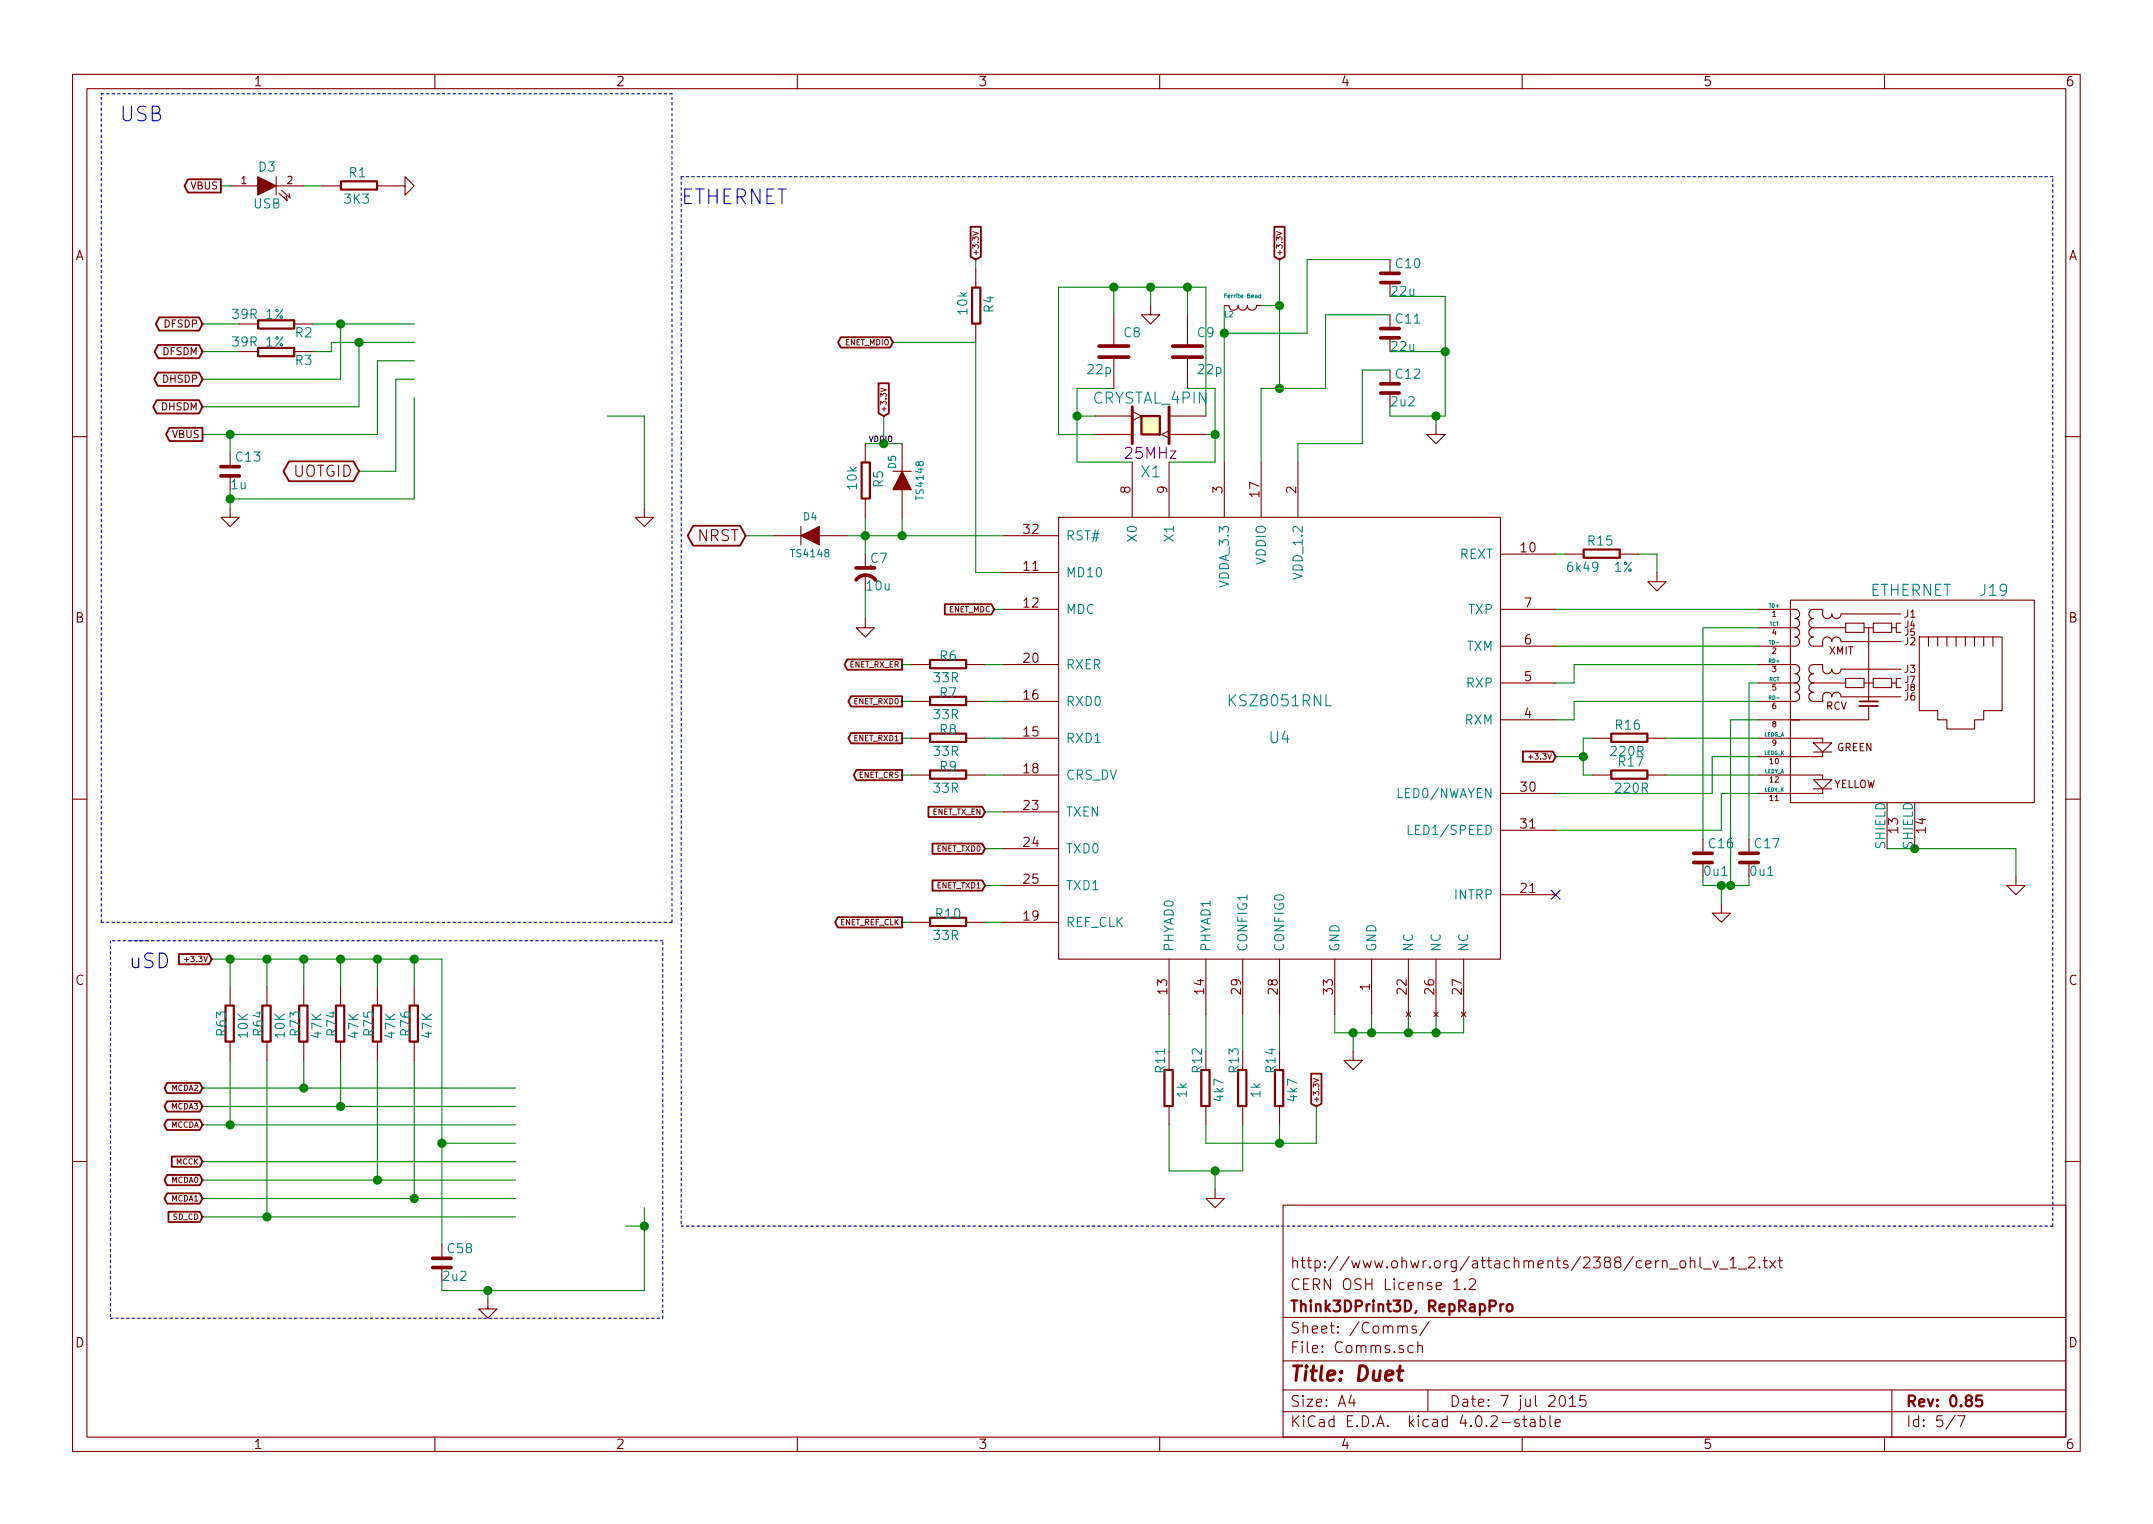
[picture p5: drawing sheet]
<svg xmlns="http://www.w3.org/2000/svg" width="297mm" height="210mm" viewBox="0 0 297 210" stroke-linecap="round" stroke-linejoin="round" font-family="sans-serif">
<g fill="none" stroke="#840000" stroke-width=".15">
<path d="M10 10.3h277v189.9h-277zM12 12.2h273v186.1h-273zM60 10.3v1.9M110 10.3v1.9M160 10.3v1.9M210 10.3v1.9M260 10.3v1.9M31.7 25.6h3.9M38.1 25.6h3.8M38.1 24.4v2.5M38.5 26.7l1.1 1-.1-.7M38.9 26.3l1.1 1-.1-.6"/>
<path d="M44.4 25.6h2.6M52.1 25.6h3.8v-1.2l1.2 1.2-1.2 1.3v-1.3M134.6 37.1v2.5M191.8 35.8v1.9M33 48.5h2.6M33 44.7h2.6M134.6 44.7v2.5M151.1 59.9h5.1M151.1 57.4h5.1M153.7 43.4v4.3M153.7 49.3v4.3M156.2 56.8l1.3 .6-1.3 .6"/>
<path d="M158.7 42.2v1.2h1.3l-1.3 1.3-1.2-1.3h1.2M161.3 59.4l-1 .5 1 .5M161.3 59.9h5.1M161.3 57.4h5.1M163.8 43.4v4.3M163.8 49.3v4.3M168.9 42.2h.6a.63 .63 0 0 0 .7 .6 .63 .63 0 0 0 .6-.6 .63 .63 0 0 0 .6 .6 .63 .63 0 0 0 .7-.6 .63 .63 0 0 0 .6 .6 .63 .63 0 0 0 .7-.6h.6M191.8 43.4v1.9M191.8 51v2M198.1 58.7v1.2h1.3l-1.3 1.3-1.3-1.3h1.3M10 60.2h2M31.7 70.1v1.3h1.3l-1.3 1.2-1.2-1.2h1.2"/>
<path d="M31.7 62.5v1.9M88.9 70.1v1.3h1.3l-1.3 1.2-1.3-1.2h1.3M106.7 73.9h3.8M110.5 72.6v2.6M113 73.9h3.8M119.4 61.2v2.5M119.4 68.8v2.6M119.4 76.4v2M123.2 65h2.5M124.5 61.2v3.8M124.5 67.6v3.8M138.4 79h7.6"/>
<path d="M138.4 73.9h7.6M146 71.4h61v60.9h-61zM156.2 63.7v7.7M161.3 63.7v7.7M168.9 63.7v7.7M174 63.7v7.7M179.1 63.7v7.7M207 76.4h7.6M215.9 76.4h2.5M223.5 76.4h2.6M228.6 79v1.3h1.3l-1.3 1.2-1.3-1.2h1.3M285 60.2h2"/>
<path d="M119.4 85.3v1.3h1.2l-1.2 1.3-1.3-1.3h1.3M125.7 91.7h2.6M125.7 96.8h2.6M133.3 91.7h2.6M133.3 96.8h2.6M138.4 84.1h7.6M138.4 91.7h7.6M138.4 96.8h7.6M207 99.3h7.6M207 94.2h7.6M207 89.1h7.6M207 84.1h7.6"/>
<path d="M242.6 91.7h5a.63 .63 0 0 1 .7 .6 .63 .63 0 0 1-.7 .7 .63 .63 0 0 1 .7 .6 .63 .63 0 0 1-.7 .6M242.6 84.1h5a.63 .63 0 0 1 .7 .6 .63 .63 0 0 1-.7 .6 .63 .63 0 0 1 .7 .7 .63 .63 0 0 1-.7 .6M242.6 94.2h5M242.6 86.6h5M242.6 99.3h4.4M247 82.8h33.7v27.9h-33.7zM247.6 94.2a.63 .63 0 0 1 .7 .7 .63 .63 0 0 1-.7 .6 .63 .63 0 0 1 .7 .6 .63 .63 0 0 1-.7 .7h-5M247.6 86.6a.63 .63 0 0 1 .7 .6 .63 .63 0 0 1-.7 .7 .63 .63 0 0 1 .7 .6 .63 .63 0 0 1-.7 .6h-5M250.2 94.2a.63 .63 0 0 0-.6 .7 .63 .63 0 0 0 .6 .6 .63 .63 0 0 0-.6 .6 .63 .63 0 0 0 .6 .7h1.3v-.7a.63 .63 0 0 1 .6-.6 .63 .63 0 0 1 .6 .6 .63 .63 0 0 1 .7-.6 .63 .63 0 0 1 .6 .6h8.3M250.2 86.6a.63 .63 0 0 0-.6 .6 .63 .63 0 0 0 .6 .7 .63 .63 0 0 0-.6 .6 .63 .63 0 0 0 .6 .6h1.3v-.6a.63 .63 0 0 1 .6-.6 .63 .63 0 0 1 .6 .6 .63 .63 0 0 1 .7-.6 .63 .63 0 0 1 .6 .6h8.3M250.2 94.2h4.4M250.2 86.6h4.4"/>
<path d="M254.6 93.6h2.6v1.3h-2.6zM254.6 86h2.6v1.2h-2.6zM257.2 94.2h1.2M257.2 86.6h1.2M257.8 86.6v10.2M257.8 97.4v1.9h-10.8h1.3M258.4 93.6h2.6v1.3h-2.6zM258.4 86h2.6v1.2h-2.6zM261 94.2h.6M261 86.6h.6M262.3 93.6h-.7v1.3h.7M262.3 86h-.7v1.2h.7"/>
<path d="M262.3 92.3h-8.3a.63 .63 0 0 1-.6 .7 .63 .63 0 0 1-.7-.7 .63 .63 0 0 1-.6 .7 .63 .63 0 0 1-.6-.7v-.6h-1.3a.63 .63 0 0 0-.6 .6 .63 .63 0 0 0 .6 .7 .63 .63 0 0 0-.6 .6 .63 .63 0 0 0 .6 .6M262.3 84.7h-8.3a.63 .63 0 0 1-.6 .6 .63 .63 0 0 1-.7-.6 .63 .63 0 0 1-.6 .6 .63 .63 0 0 1-.6-.6v-.6h-1.3a.63 .63 0 0 0-.6 .6 .63 .63 0 0 0 .6 .6 .63 .63 0 0 0-.6 .7 .63 .63 0 0 0 .6 .6M264.8 87.9h11.4v10.1h-2.5v1.3h-1.3v1.3h-3.8v-1.3h-1.3v-1.3h-2.5zM266.1 87.9v1.2M267.3 87.9v1.2M268.6 87.9v1.2M269.9 87.9v1.2M271.1 87.9v1.2M272.4 87.9v1.2M273.7 87.9v1.2M275 87.9v1.2M10 110.3h2"/>
<path d="M125.7 101.8h2.6M125.7 106.9h2.6M133.3 101.8h2.6M133.3 106.9h2.6M138.4 112h7.6M138.4 117.1h7.6M138.4 101.8h7.6M138.4 106.9h7.6M207 109.5h7.6M207 114.5h7.6M219.7 101.8h2.5M219.7 106.9h2.5"/>
<path d="M227.3 101.8h2.6M227.3 106.9h2.6M234.9 115.8v1.9M241.3 115.8v1.9M242.6 106.9h8.9v.7M242.6 101.8h8.9v.7M242.6 104.4h4.4M250.2 108.8h2.5M250.2 103.8h2.5M250.2 102.5h2.5l-1.2 1.3zM250.2 107.6h2.5l-1.2 1.2zM251.5 108.8v.7h-8.9"/>
<path d="M251.5 103.8v.6h-4.5h.6M260.3 110.7v6.4M264.2 110.7v6.4M285 110.3h2M31.7 136.1v2.6M36.8 136.1v2.6M41.9 136.1v2.6M47 136.1v2.6M52.1 136.1v2.6M57.1 136.1v2.6M125.7 127.2h2.6M133.3 127.2h2.6"/>
<path d="M138.4 122.2h7.6M138.4 127.2h7.6M161.3 132.3v7.6M166.4 132.3v7.6M171.4 132.3v7.6M176.5 132.3v7.6M184.1 132.3v7.6M189.2 132.3v7.6M194 139.6l.6 .7M194.3 132.3v7.6M194.6 139.6l-.6 .7M197.8 139.6l.6 .7"/>
<path d="M198.1 132.3v7.6M198.4 139.6l-.6 .7M201.6 139.6l.6 .7M201.9 132.3v7.6M202.2 139.6l-.6 .7M207 123.4h7.6M237.5 124.7v1.3h1.3l-1.3 1.2-1.3-1.2h1.3M278.1 120.9v1.3h1.3l-1.3 1.2-1.2-1.2h1.2M31.7 143.8v2.5M36.8 143.8v2.5M41.9 143.8v2.5M47 143.8v2.5"/>
<path d="M52.1 143.8v2.5M57.1 143.8v2.5M161.3 152.6v2.6M166.4 152.6v2.6M171.4 152.6v2.6M176.5 152.6v2.6M186.7 145v1.3h1.3l-1.3 1.3-1.3-1.3h1.3M10 160.2h2M61 171.7v1.9M67.3 179.3v1.3h1.3l-1.3 1.3-1.3-1.3h1.3M167.6 164.1v1.2h1.3l-1.3 1.3-1.2-1.3h1.2M177 166.3h108v32h-108z"/>
<path d="M200.6 176.9l.4-.5v1.5M200.6 177.9h.8M202.1 177.8h.1l-.1 .1-.1-.1h.1v.1M202.7 176.6l.2-.2 .5 .1a.37 .37 0 0 1 .1 .6l-.9 .8h1M231.9 174.1a.41 .41 0 0 1 .7 .1v.4a.41 .41 0 0 1-.4 .3 .41 .41 0 0 1-.4-.3zM233.2 174.1a.38 .38 0 0 1 .6 0v.8M233.2 173.4v1.5M234.5 173.4v1.3l.2 .2M235 175.1h1.1M236.3 173.9l.4 1 .4-1M237.3 175.1h1.1M238.7 173.9l.4-.5v1.5"/>
<path d="M238.7 174.9h.8M239.8 175.1h1.2M241.2 173.6l.3-.2 .5 .1a.37 .37 0 0 1 0 .6l-.8 .8h.9M242.7 174.8h.1l-.1 .1v-.1v.1M243.3 173.9h.5M243.5 173.4v1.3l.2 .2h.1M244.2 173.9l.8 1M245 173.9l-.8 1M245.3 173.9h.6M245.5 173.4v1.3l.2 .2h.2M285 160.2h2M60 198.3v1.9"/>
<path d="M110 198.3v1.9M160 198.3v1.9M177 194.8h108M177 191.8h108M177 187.8h108M177 181.8h108M186.4 192.5l-.3 1h.9M186.8 193v1M193.5 183.1a.36 .36 0 0 1 .3-.2 .36 .36 0 0 1 .4 .2v.8M194.9 185.7l-.4-.1-.3 .3 .1 .6 .2 .1 .4-.1M195.4 183a.37 .37 0 0 0-.6 .1v.1a.54 .54 0 0 0 .6 .3l.1 .1-.1 .2-.2 .1-.4-.1M195.6 185.7a.38 .38 0 0 1 .6 .1v.8"/>
<path d="M195.6 185.1v1.5M197 191.8v3M197.2 182.3l-1.3 2M209.6 195.9a.37 .37 0 0 0-.6 .1v.1a.54 .54 0 0 0 .6 .3l.1 .1-.1 .2-.2 .1-.4-.1M210 198.3v1.9M210.1 195.8h.5M210.3 195.3v1.3l.2 .2h.1M211.2 195.9l.1-.1 .4 .1 .1 .9M211.8 196.2l-.5 .1-.2 .2 .1 .2 .1 .1 .5-.1M212.5 195.9a.48 .48 0 0 1 .6 .1l.1 .1-.1 .6a.48 .48 0 0 1-.6 0M212.5 195.3v1.5M213.8 195.3v1.3l.2 .2"/>
<path d="M214.6 196.3l.7-.1-.1-.3-.4-.1-.2 .2v.7l.2 .1 .4-.1M215.3 192.7a.35 .35 0 0 1 .3-.2 .35 .35 0 0 1 .3 .3 .77 .77 0 0 1-.4 1.2 .9 .9 0 0 1-.2-1.3zM216.5 193l.5-.5v1.5M216.5 194h.9M218.7 192.5h-.7v.7a.62 .62 0 0 1 .7 0l.1 .2-.1 .5-.2 .1h-.3l-.2-.1M260 198.3v1.9M261 191.8v6.5M269.7 195.2l-1.2 2M270.1 195.3h1l-.6 1.5"/>
</g>
<g fill="none" stroke="#840000" stroke-width=".3">
<path d="M47 25h5v1.2h-5zM134.1 39.7h1.2v4.9h-1.2zM35.6 48h5v1.1h-5zM35.6 44.2h5v1.1h-5zM157.5 57.4h2.5v2.5h-2.5zM118.9 63.8h1.1v5h-1.1zM218.5 75.8h5v1.2h-5zM128.3 91.1h5v1.1h-5zM128.3 96.1h5v1.2h-5zM128.3 106.3h5v1.1h-5zM128.3 101.2h5v1.2h-5zM222.3 101.2h5v1.2h-5z"/>
<path d="M222.3 106.3h5v1.1h-5zM31.1 138.7h1.2v5h-1.2zM36.2 138.7h1.1v5h-1.1zM41.3 138.7h1.1v5h-1.1zM46.4 138.7h1.1v5h-1.1zM51.4 138.7h1.2v5h-1.2zM56.5 138.7h1.2v5h-1.2zM128.3 126.6h5v1.2h-5zM160.7 147.6h1.1v5h-1.1zM165.7 147.6h1.2v5h-1.2zM170.8 147.6h1.2v5h-1.2zM175.9 147.6h1.1v5h-1.1z"/>
<path d="M207 179.9v1M207.4 179.9l-.2 .1-.2 .2M207.9 180.1a.41 .41 0 0 1 .8 .1v.4a.41 .41 0 0 1-.4 .3 .41 .41 0 0 1-.4-.3zM273.4 192.5h-.7l-.1 .7a.62 .62 0 0 1 .7 0l.2 .2-.1 .5-.2 .1h-.4l-.2-.1"/>
</g>
<path d="M156.2 56.1v5.1M161.3 56.1v5.1M192.8 189.1h.8M193.2 188.4l-.2 1.8v.1l.4 .1" fill="none" stroke="#840000" stroke-width=".41"/>
<g fill="none" stroke="#008400" stroke-width=".15">
<path d="M30.5 25.6h1.2M41.9 25.6h2.5M134.6 35.8v1.3M153.7 39.6v3.8M158.7 39.6v2.6M163.8 39.6v3.8M176.5 35.8v17.8M191.8 35.8h-11.5v10.2h-11.4M27.9 48.5h5.1M27.9 44.7h5.1M31.7 59.9v2.6M43.2 44.7h13.9"/>
<path d="M47 44.7v7.6h-19.1M49.5 47.2v8.9h-21.6M57.1 54.9v13.9h-25.4M57.1 49.8h-5v10.1h-24.2M57.1 52.3h-2.5v12.7h-5.1M57.1 47.2h-11.4v1.3h-2.5M83.8 57.4h5.1v12.7M121.9 57.4v3.8M123.2 47.2h11.4v31.8h3.8M148.6 57.4h2.5M153.7 53.6h-5.1v10.1h7.6M163.8 53.6h3.8v10.1h-6.3"/>
<path d="M166.4 57.4v-17.8h-20.4v20.3h5.1M166.4 59.9h1.2M168.9 42.2v21.5M174 42.2h2.5M191.8 51h-3.8v10.2h-8.9v2.5M191.8 40.9h7.6v16.5h-7.6v-1.3M191.8 43.4h-8.9v10.2h-8.9v10.1M191.8 48.5h7.6M198.1 57.4v1.3M31.7 67.6v2.5M102.9 73.9h3.8M116.8 73.9h21.6"/>
<path d="M119.4 61.2h5.1M119.4 71.4v5M124.5 71.4v2.5M214.6 76.4h1.3M226.1 76.4h2.5v2.6M119.4 81.5v3.8M124.5 96.8h1.2M124.5 91.7h1.2M135.9 96.8h2.5M135.9 91.7h2.5M137.2 84.1h1.2M214.6 89.1h28"/>
<path d="M214.6 84.1h28M242.6 99.3h-3.8v22.9M242.6 91.7h-25.4v2.5h-2.6M242.6 94.2h-1.3v21.6M242.6 96.8h-25.4v2.5h-2.6M242.6 86.6h-7.7v29.2M124.5 106.9h1.2M124.5 101.8h1.2M135.9 112h2.5M135.9 106.9h2.5M135.9 101.8h2.5M135.9 117.1h2.5"/>
<path d="M214.6 104.4h3.8M219.7 101.8h-1.3v5.1h1.3M229.9 106.9h12.7M229.9 101.8h12.7M242.6 104.4h-6.4v5.1h-21.6M242.6 109.5h-5.1v5h-22.9M260.3 117.1h17.8v3.8M29.2 132.3h31.8v39.4M31.7 132.3v3.8M36.8 132.3v3.8M41.9 132.3v3.8M47 132.3v3.8"/>
<path d="M52.1 132.3v3.8M57.1 132.3v3.8M124.5 127.2h1.2M135.9 122.2h2.5M135.9 127.2h2.5M161.3 139.9v5.1M166.4 139.9v5.1M171.4 139.9v5.1M176.5 139.9v5.1M184.1 139.9v2.6h17.8v-2.6M189.2 139.9v2.6M194.3 139.9v2.6"/>
<path d="M198.1 139.9v2.6M234.9 120.9v1.3h6.4v-1.3M237.5 122.2v2.5M27.9 152.6h43.2M27.9 150.1h43.2M27.9 155.2h43.2M31.7 146.3v8.9M36.8 146.3v21.6M41.9 146.3v3.8M47 146.3v6.3M52.1 146.3v16.5M57.1 146.3v19"/>
<path d="M61 157.7h10.1M161.3 155.2v6.3h10.1v-6.3M176.5 155.2v2.5M181.6 152.6v5.1h-15.2v-2.5M186.7 142.5v2.5M27.9 165.3h43.2M27.9 160.3h43.2M27.9 162.8h43.2M27.9 167.9h43.2M67.3 178v1.3M86.4 169.2h2.5M88.9 166.6v11.4h-27.9v-1.2"/>
<path d="M167.6 161.5v2.6"/>
</g>
<g fill="#008400" stroke="#008400" stroke-width=".25">
<circle cx="36.8" cy="132.3" r=".51"/>
<circle cx="36.8" cy="167.9" r=".51"/>
<circle cx="47" cy="132.3" r=".51"/>
<circle cx="57.2" cy="132.3" r=".51"/>
<circle cx="47" cy="152.6" r=".51"/>
<circle cx="57.2" cy="165.3" r=".51"/>
<circle cx="167.6" cy="161.5" r=".51"/>
<circle cx="163.8" cy="39.6" r=".51"/>
<circle cx="148.6" cy="57.4" r=".51"/>
<circle cx="61" cy="157.7" r=".51"/>
<circle cx="88.9" cy="169.2" r=".51"/>
<circle cx="47" cy="44.7" r=".51"/>
<circle cx="238.8" cy="122.2" r=".51"/>
<circle cx="176.5" cy="157.7" r=".51"/>
<circle cx="124.5" cy="73.9" r=".51"/>
<circle cx="176.5" cy="42.2" r=".51"/>
<circle cx="158.8" cy="39.6" r=".51"/>
<circle cx="198.1" cy="142.5" r=".51"/>
<circle cx="189.2" cy="142.5" r=".51"/>
<circle cx="186.7" cy="142.5" r=".51"/>
<circle cx="194.3" cy="142.5" r=".51"/>
<circle cx="199.4" cy="48.5" r=".51"/>
<circle cx="168.9" cy="46" r=".51"/>
<circle cx="176.5" cy="53.6" r=".51"/>
<circle cx="119.4" cy="73.9" r=".51"/>
<circle cx="67.3" cy="178" r=".51"/>
<circle cx="218.4" cy="104.4" r=".51"/>
<circle cx="237.5" cy="122.2" r=".51"/>
<circle cx="49.5" cy="47.2" r=".51"/>
<circle cx="121.9" cy="61.2" r=".51"/>
<circle cx="31.8" cy="59.9" r=".51"/>
<circle cx="31.8" cy="68.8" r=".51"/>
<circle cx="167.6" cy="59.9" r=".51"/>
<circle cx="153.7" cy="39.6" r=".51"/>
<circle cx="52.1" cy="162.8" r=".51"/>
<circle cx="41.9" cy="150.1" r=".51"/>
<circle cx="52.1" cy="132.3" r=".51"/>
<circle cx="41.9" cy="132.3" r=".51"/>
<circle cx="31.8" cy="155.2" r=".51"/>
<circle cx="31.8" cy="132.3" r=".51"/>
<circle cx="198.1" cy="57.4" r=".51"/>
<circle cx="264.2" cy="117.1" r=".51"/>
</g>
<g fill="none" stroke="#0000c2" stroke-width=".15" stroke-dasharray=".3 .4">
<path d="M14 12.9h78.7M94 24.4v144.8M283.2 24.4h-189.2M14 127.2v-114.3M15.2 129.8v52.1M20.3 129.8h-5.1M91.4 129.8h-73.6M92.7 127.2h-78.7M92.7 127.2v-114.3M283.2 169.2h-189.2M283.2 169.2v-144.8M15.2 181.9h76.2"/>
<path d="M91.4 181.9v-52.1"/>
</g>
<g fill="none" stroke="#840000" stroke-width=".25">
<path d="M25.9 24.7h4.6v1.9h-4.6l-.4-1zM133.9 31.3h1.4v4.1l-.7 .4-.7-.4zM175.8 31.3h1.4v4.1l-.7 .4-.7-.4zM21.6 55.2h5.9l.4 .9-.4 .9h-5.9l-.5-.9zM21.8 51.4h5.7l.4 .9-.4 .9h-5.7l-.5-.9zM21.8 47.6h5.7l.4 .9-.4 .9h-5.7l-.5-.9zM22 43.8h5.5l.4 .9-.4 .9h-5.5l-.5-.9zM23.4 59h4.5v1.9h-4.5l-.5-1zM116 46.5h6.8l.4 .7-.4 .7h-6.8l-.4-.7zM121.2 52.9h1.4v4.1l-.7 .4-.7-.4zM39.9 63.6h8.9l.7 1.4-.7 1.4h-8.9l-.8-1.4zM95.6 72.5h6.5l.8 1.4-.8 1.4h-6.5l-.7-1.4z"/>
<path d="M116.9 91h7.6v1.4h-7.6l-.4-.7zM117.4 96.1h7.1v1.4h-7.1l-.4-.7zM130.4 83.4h6.4l.4 .7-.4 .7h-6.4zM256.5 97.4h2.6M256.5 96.8h2.6M117.4 101.1h7.1v1.5h-7.1l-.4-.8zM118.2 106.2h6.3v1.4h-6.3l-.4-.7zM128.1 111.3h7.4l.4 .7-.4 .7h-7.4zM128.7 116.4h6.8l.4 .7-.4 .7h-6.8zM210.1 103.7h4.1l.4 .7-.4 .7h-4.1zM24.7 131.6h4.1l.4 .7-.4 .7h-4.1zM115.6 126.5h8.9v1.5h-8.9l-.4-.8z"/>
<path d="M128.7 121.5h6.8l.4 .7-.4 .7h-6.8zM23 154.5h4.6l.3 .7-.3 .7h-4.6l-.3-.7zM23.1 151.9h4.5l.3 .7-.3 .8h-4.5l-.4-.8zM23.1 149.4h4.5l.3 .7-.3 .7h-4.5l-.4-.7zM23.7 159.6h3.9l.3 .7-.3 .7h-3.9zM180.9 148.1h1.4v4.2l-.7 .3-.7-.3zM23.1 164.6h4.5l.3 .7-.3 .8h-4.5l-.4-.8zM23.1 162.1h4.5l.3 .7-.3 .7h-4.5l-.4-.7zM23.2 167.2h4.4l.3 .7-.3 .7h-4.4z"/>
</g>
<path d="M157.5 57.4h2.5v2.5h-2.5z" fill="#ffffc2" stroke="#ffffc2" stroke-width=".14"/>
<path d="M134.2 31.9l.8 .3-.8 .3M176.1 31.9l.8 .3-.8 .3M121.5 53.5l.8 .3-.8 .2M210.9 104.4h.6M25.5 132.4h.5M181.2 148.8l.8 .2-.8 .3" fill="none" stroke="#840000" stroke-width=".14"/>
<path d="M214 122.8l1.2 1.2M215.2 122.8l-1.2 1.2" fill="none" stroke="#000084" stroke-width=".15"/>
<g fill="none" stroke="#840000" stroke-width=".51">
<path d="M190.5 39h2.5M190.5 37.7h2.5M151.6 49.3h4.1M151.6 47.7h4.1M161.8 49.3h4.1M161.8 47.7h4.1M190.5 46.6h2.5M190.5 45.3h2.5M190.5 54.2h2.5M190.5 53h2.5M30.5 65.7h2.5M30.5 64.4h2.5"/>
<path d="M118.1 78.4h2.5M118.1 80a1.63 1.63 0 0 1 2.7 0M233.7 119h2.5M233.7 117.7h2.5M240 119h2.6M240 117.7h2.6M59.7 174.9h2.5M59.7 173.6h2.5"/>
</g>
<path d="M216.9 77.6a.47 .47 0 0 0-.6 .5v.5l.1 .2h.4l.1-.1 .1-.4-.1-.2-.4-.1-.2 .3M224.8 78.5h.1h.1l.1 .1-.1 .2h-.1h-.1l-.1-.2zM225.1 77.6l-1 1.2M194.3 113.9v1.2h.6" fill="none" stroke="#008484" stroke-width=".15"/>
<g fill="#840000" stroke="#840000" stroke-width=".15">
<path d="M35.6 24.4l2.5 1.2-2.5 1.3z"/>
<path d="M124.5 65l1.2 2.6h-2.5z"/>
<path d="M110.5 73.9l2.5-1.3v2.6z"/>
</g>
<path d="M169 40.8h.2M169.2 40.5h-.2v.6M173.9 40.5v.6h-.2v-.3l.2-.1" fill="none" stroke="#008484" stroke-width=".14"/>
<g font-size="2.8" fill="#0000c2">
<text x="16.5" y="16.8">USB</text>
<text x="94" y="28.2">ETHERNET</text>
<text x="17.8" y="133.6">uSD</text>
</g>
<text font-size="2.8" fill="#840000" x="178" y="190.5">Title: Duet</text>
<g font-size="2.1" fill="#008484">
<text x="150.8" y="55.7">CRYSTAL_4PIN</text>
<text x="157.5" y="65.9">X1</text>
<text x="257.9" y="82.2">ETHERNET</text>
<text x="273.3" y="82.2">J19</text>
<text x="169.9" y="97.5">KSZ8051RNL</text>
<text x="175.2" y="102.5">U4</text>
</g>
<g font-size="2.1" fill="#840000">
<text x="40.4" y="65.8">UOTGID</text>
<text x="96.2" y="74.7">NRST</text>
<text x="178" y="178">CERN OSH License 1.2</text>
<text x="178" y="175">http://www.ohwr.org/attachments/2388/cern_ohl_v_1_2.txt</text>
<text x="178" y="184">Sheet: /Comms/</text>
<text x="178" y="181">Think3DPrint3D, RepRapPro</text>
<text x="178" y="186.7">File: Comms.sch</text>
<text x="178" y="196.9">KiCad E.D.A. kicad 4.0.2-stable</text>
<text x="178" y="194.1">Size: A4</text>
<text x="200" y="194.1">Date: 7 jul 2015</text>
<text x="263" y="194.1">Rev: 0.85</text>
<text x="263" y="196.9">Id: 5/7</text>
</g>
<text font-size="2.1" fill="#840084" x="155.4" y="63.3">25MHz</text>
<g font-size="1.8" fill="#840000">
<text x="35" y="11.9">1</text>
<text x="85" y="11.9">2</text>
<text x="135" y="11.9">3</text>
<text x="185" y="11.9">4</text>
<text x="235" y="11.9">5</text>
<text x="285" y="11.9">6</text>
<text x="10.4" y="35.9">A</text>
<text x="285.4" y="35.9">A</text>
<text x="156" y="68" transform="rotate(-90 156 68)">8</text>
<text x="161" y="68" transform="rotate(-90 161 68)">9</text>
<text x="168.7" y="68" transform="rotate(-90 168.7 68)">3</text>
<text x="173.7" y="68.5" transform="rotate(-90 173.7 68.5)">17</text>
<text x="178.8" y="68" transform="rotate(-90 178.8 68)">2</text>
<text x="141.3" y="73.7">32</text>
<text x="209.9" y="76.2">10</text>
<text x="141.3" y="78.7">11</text>
<text x="141.3" y="83.8">12</text>
<text x="210.3" y="83.8">7</text>
<text x="10.4" y="85.9">B</text>
<text x="210.3" y="88.9">6</text>
<text x="285.4" y="85.9">B</text>
<text x="141.3" y="91.4">20</text>
<text x="210.3" y="94">5</text>
<text x="141.3" y="101.6">15</text>
<text x="141.3" y="96.5">16</text>
<text x="210.3" y="99.1">4</text>
<text x="141.3" y="106.7">18</text>
<text x="141.3" y="111.8">23</text>
<text x="209.9" y="109.2">30</text>
<text x="141.3" y="116.8">24</text>
<text x="209.9" y="114.3">31</text>
<text x="261.9" y="114.9" transform="rotate(-90 261.9 114.9)">13</text>
<text x="265.7" y="114.9" transform="rotate(-90 265.7 114.9)">14</text>
<text x="141.3" y="121.9">25</text>
<text x="209.9" y="123.2">21</text>
<text x="141.3" y="127">19</text>
<text x="10.4" y="135.9">C</text>
<text x="161" y="137.1" transform="rotate(-90 161 137.1)">13</text>
<text x="166.1" y="137.1" transform="rotate(-90 166.1 137.1)">14</text>
<text x="171.2" y="137.1" transform="rotate(-90 171.2 137.1)">29</text>
<text x="176.3" y="137.1" transform="rotate(-90 176.3 137.1)">28</text>
<text x="183.9" y="137.1" transform="rotate(-90 183.9 137.1)">33</text>
<text x="189" y="136.6" transform="rotate(-90 189 136.6)">1</text>
<text x="194.1" y="137.1" transform="rotate(-90 194.1 137.1)">22</text>
<text x="197.9" y="137.1" transform="rotate(-90 197.9 137.1)">26</text>
<text x="201.7" y="137.1" transform="rotate(-90 201.7 137.1)">27</text>
<text x="285.4" y="135.9">C</text>
<text x="10.4" y="185.9">D</text>
<text x="285.4" y="185.9">D</text>
<text x="35" y="199.9">1</text>
<text x="85" y="199.9">2</text>
<text x="135" y="199.9">3</text>
<text x="185" y="199.9">4</text>
<text x="235" y="199.9">5</text>
<text x="285" y="199.9">6</text>
</g>
<g font-size="1.8" fill="#008484">
<text x="35.7" y="23.7">D3</text>
<text x="35" y="28.7">USB</text>
<text x="47.6" y="28.1">3K3</text>
<text x="48.2" y="24.5">R1</text>
<text x="192" y="40.8">22u</text>
<text x="192.6" y="37">C10</text>
<text x="32.4" y="47.8">39R 1%</text>
<text x="32.4" y="44">39R 1%</text>
<text x="40.8" y="46.5">R2</text>
<text x="133.5" y="43.3" transform="rotate(-90 133.5 43.3)">10k</text>
<text x="137.1" y="43.1" transform="rotate(-90 137.1 43.1)">R4</text>
<text x="155.1" y="46.5">C8</text>
<text x="165.2" y="46.5">C9</text>
<text x="192.6" y="44.6">C11</text>
<text x="40.8" y="50.3">R3</text>
<text x="150.1" y="51.6">22p</text>
<text x="165.4" y="51.6">22p</text>
<text x="192" y="48.4">22u</text>
<text x="192.6" y="52.2">C12</text>
<text x="192" y="56.1">2u2</text>
<text x="32.6" y="63.7">C13</text>
<text x="31.9" y="67.5">1u</text>
<text x="118.2" y="67.5" transform="rotate(-90 118.2 67.5)">10k</text>
<text x="121.8" y="67.2" transform="rotate(-90 121.8 67.2)">R5</text>
<text x="120.1" y="77.6">C7</text>
<text x="147.1" y="74.5">RST#</text>
<text x="156.8" y="74.5" transform="rotate(-90 156.8 74.5)">X0</text>
<text x="161.9" y="74.5" transform="rotate(-90 161.9 74.5)">X1</text>
<text x="174.6" y="78" transform="rotate(-90 174.6 78)">VDDIO</text>
<text x="201.3" y="77.1">REXT</text>
<text x="219.2" y="75.3">R15</text>
<text x="119.6" y="81.5">10u</text>
<text x="147.1" y="79.6">MD10</text>
<text x="169.5" y="80.8" transform="rotate(-90 169.5 80.8)">VDDA_3.3</text>
<text x="179.7" y="79.6" transform="rotate(-90 179.7 79.6)">VDD_1.2</text>
<text x="216.9" y="78.9">6k49 1%</text>
<text x="147.1" y="84.7">MDC</text>
<text x="202.3" y="89.8">TXM</text>
<text x="202.6" y="84.7">TXP</text>
<text x="128.9" y="94.1">33R</text>
<text x="129.7" y="91.1">R6</text>
<text x="147.1" y="92.3">RXER</text>
<text x="202.4" y="94.9">RXP</text>
<text x="128.9" y="99.2">33R</text>
<text x="129.7" y="101.3">R8</text>
<text x="129.7" y="96.2">R7</text>
<text x="147.1" y="97.4">RXD0</text>
<text x="202.1" y="99.9">RXM</text>
<text x="223" y="100.7">R16</text>
<text x="128.9" y="104.3">33R</text>
<text x="129.7" y="106.4">R9</text>
<text x="147.1" y="102.5">RXD1</text>
<text x="147.1" y="107.6">CRS_DV</text>
<text x="222.4" y="104.3">220R</text>
<text x="223.4" y="105.7">R17</text>
<text x="128.9" y="109.4">33R</text>
<text x="147.1" y="112.6">TXEN</text>
<text x="193.1" y="110.1">LED0/NWAYEN</text>
<text x="223" y="109.4">220R</text>
<text x="147.1" y="117.7">TXD0</text>
<text x="195" y="115.2">LED1/SPEED</text>
<text x="235.8" y="117">C16</text>
<text x="242.2" y="117">C17</text>
<text x="260.1" y="117.1" transform="rotate(-90 260.1 117.1)">SHIELD</text>
<text x="263.9" y="117.1" transform="rotate(-90 263.9 117.1)">SHIELD</text>
<text x="147.1" y="122.8">TXD1</text>
<text x="200.7" y="124.1">INTRP</text>
<text x="235.2" y="120.8">0u1</text>
<text x="241.6" y="120.8">0u1</text>
<text x="128.9" y="129.7">33R</text>
<text x="129.2" y="126.7">R10</text>
<text x="147.1" y="127.9">REF_CLK</text>
<text x="161.9" y="131.3" transform="rotate(-90 161.9 131.3)">PHYAD0</text>
<text x="167" y="131.3" transform="rotate(-90 167 131.3)">PHYAD1</text>
<text x="172.1" y="131.3" transform="rotate(-90 172.1 131.3)">CONFIG1</text>
<text x="177.2" y="131.3" transform="rotate(-90 177.2 131.3)">CONFIG0</text>
<text x="184.8" y="131.3" transform="rotate(-90 184.8 131.3)">GND</text>
<text x="189.9" y="131.3" transform="rotate(-90 189.9 131.3)">GND</text>
<text x="194.9" y="131.3" transform="rotate(-90 194.9 131.3)">NC</text>
<text x="198.8" y="131.3" transform="rotate(-90 198.8 131.3)">NC</text>
<text x="202.6" y="131.3" transform="rotate(-90 202.6 131.3)">NC</text>
<text x="31.2" y="142.8" transform="rotate(-90 31.2 142.8)">R63</text>
<text x="34.2" y="143.1" transform="rotate(-90 34.2 143.1)">10K</text>
<text x="36.3" y="142.8" transform="rotate(-90 36.3 142.8)">R64</text>
<text x="39.3" y="143.1" transform="rotate(-90 39.3 143.1)">10K</text>
<text x="41.4" y="142.8" transform="rotate(-90 41.4 142.8)">R73</text>
<text x="44.3" y="143.1" transform="rotate(-90 44.3 143.1)">47K</text>
<text x="46.4" y="142.8" transform="rotate(-90 46.4 142.8)">R74</text>
<text x="49.4" y="143.1" transform="rotate(-90 49.4 143.1)">47K</text>
<text x="51.5" y="142.8" transform="rotate(-90 51.5 142.8)">R75</text>
<text x="54.5" y="143.1" transform="rotate(-90 54.5 143.1)">47K</text>
<text x="56.6" y="142.8" transform="rotate(-90 56.6 142.8)">R76</text>
<text x="59.6" y="143.1" transform="rotate(-90 59.6 143.1)">47K</text>
<text x="160.7" y="147.9" transform="rotate(-90 160.7 147.9)">R11</text>
<text x="165.8" y="147.9" transform="rotate(-90 165.8 147.9)">R12</text>
<text x="170.9" y="147.9" transform="rotate(-90 170.9 147.9)">R13</text>
<text x="176" y="147.9" transform="rotate(-90 176 147.9)">R14</text>
<text x="163.7" y="151.4" transform="rotate(-90 163.7 151.4)">1k</text>
<text x="168.8" y="151.9" transform="rotate(-90 168.8 151.9)">4k7</text>
<text x="173.9" y="151.4" transform="rotate(-90 173.9 151.4)">1k</text>
<text x="179" y="151.9" transform="rotate(-90 179 151.9)">4k7</text>
<text x="61.8" y="172.9">C58</text>
<text x="61.2" y="176.7">2u2</text>
</g>
<g font-size="1.4" fill="#840000">
<text x="26.2" y="26.1">VBUS</text>
<text x="33.3" y="25.4">1</text>
<text x="39.6" y="25.4">2</text>
<text x="22.6" y="45.2">DFSDP</text>
<text x="22.4" y="49">DFSDM</text>
<text x="22.5" y="52.8">DHSDP</text>
<text x="22.3" y="56.6">DHSDM</text>
<text x="23.7" y="60.4">VBUS</text>
<text x="262.7" y="85.2">J1</text>
<text x="262.7" y="89">J2</text>
<text x="252.3" y="90.3">XMIT</text>
<text x="262.7" y="92.8">J3</text>
<text x="251.9" y="97.9">RCV</text>
<text x="262.7" y="96.6">J6</text>
<text x="253.4" y="103.6">GREEN</text>
<text x="252.9" y="108.7">YELLOW</text>
</g>
<g font-size="1.4" fill="#008484">
<text x="123.6" y="64.6" transform="rotate(-90 123.6 64.6)">D5</text>
<text x="110.9" y="71.8">D4</text>
<text x="127.4" y="68.8" transform="rotate(-90 127.4 68.8)">TS4148</text>
<text x="109.3" y="76.9">TS4148</text>
</g>
<g font-size="1.2" fill="#840000">
<text x="262.8" y="86.6">J4</text>
<text x="262.8" y="87.7">J5</text>
<text x="262.8" y="94.2">J7</text>
<text x="262.8" y="95.3">J8</text>
</g>
<g font-size="1.1" fill="#840000">
<text x="135" y="35.3" transform="rotate(-90 135 35.3)">+3.3V</text>
<text x="176.9" y="35.3" transform="rotate(-90 176.9 35.3)">+3.3V</text>
<text x="116.5" y="47.6">ENET_MDIO</text>
<text x="122.3" y="56.9" transform="rotate(-90 122.3 56.9)">+3.3V</text>
<text x="130.8" y="84.4">ENET_MDC</text>
<text x="244.5" y="85.1">1</text>
<text x="244.5" y="87.6">4</text>
<text x="117.1" y="92.1">ENET_RX_ER</text>
<text x="244.5" y="90.2">2</text>
<text x="244.5" y="92.7">3</text>
<text x="244.5" y="95.2">5</text>
<text x="117.8" y="97.1">ENET_RXD0</text>
<text x="244.5" y="97.8">6</text>
<text x="244.5" y="100.3">8</text>
<text x="117.8" y="102.2">ENET_RXD1</text>
<text x="118.4" y="107.3">ENET_CRS</text>
<text x="211.3" y="104.8">+3.3V</text>
<text x="244.2" y="105.4">10</text>
<text x="244.2" y="107.9">12</text>
<text x="244.5" y="102.9">9</text>
<text x="128.5" y="112.4">ENET_TX_EN</text>
<text x="244.2" y="110.5">11</text>
<text x="129.3" y="117.5">ENET_TXD0</text>
<text x="129.3" y="122.5">ENET_TXD1</text>
<text x="115.8" y="127.6">ENET_REF_CLK</text>
<text x="25.9" y="132.7">+3.3V</text>
<text x="23.5" y="155.6">MCCDA</text>
<text x="23.6" y="153">MCDA3</text>
<text x="23.6" y="150.5">MCDA2</text>
<text x="182" y="152.1" transform="rotate(-90 182 152.1)">+3.3V</text>
<text x="24.3" y="160.6">MCCK</text>
<text x="23.6" y="165.7">MCDA1</text>
<text x="23.6" y="163.2">MCDA0</text>
<text x="23.8" y="168.3">SD_CD</text>
</g>
<text font-size="1.1" fill="#008484" x="168.9" y="43.8">L2</text>
<text font-size="1.1" x="119.8" y="61">VDDIO</text>
<text font-size=".8" fill="#008484" x="169.2" y="41.1">Ferrite Bead</text>
<text font-size=".7" fill="#840000" x="119.9" y="78.4">+</text>
<g font-size=".7" fill="#008484">
<text x="244.1" y="83.8">TD+</text>
<text x="244.1" y="86.4">TCT</text>
<text x="244.2" y="88.9">TD-</text>
<text x="244.1" y="91.4">RD+</text>
<text x="244.1" y="94">RCT</text>
<text x="243.4" y="101.6">LEDG_A</text>
<text x="244.2" y="96.5">RD-</text>
<text x="243.4" y="104.1">LEDG_K</text>
<text x="243.4" y="106.7">LEDY_A</text>
<text x="243.4" y="109.2">LEDY_K</text>
</g>
</svg>
